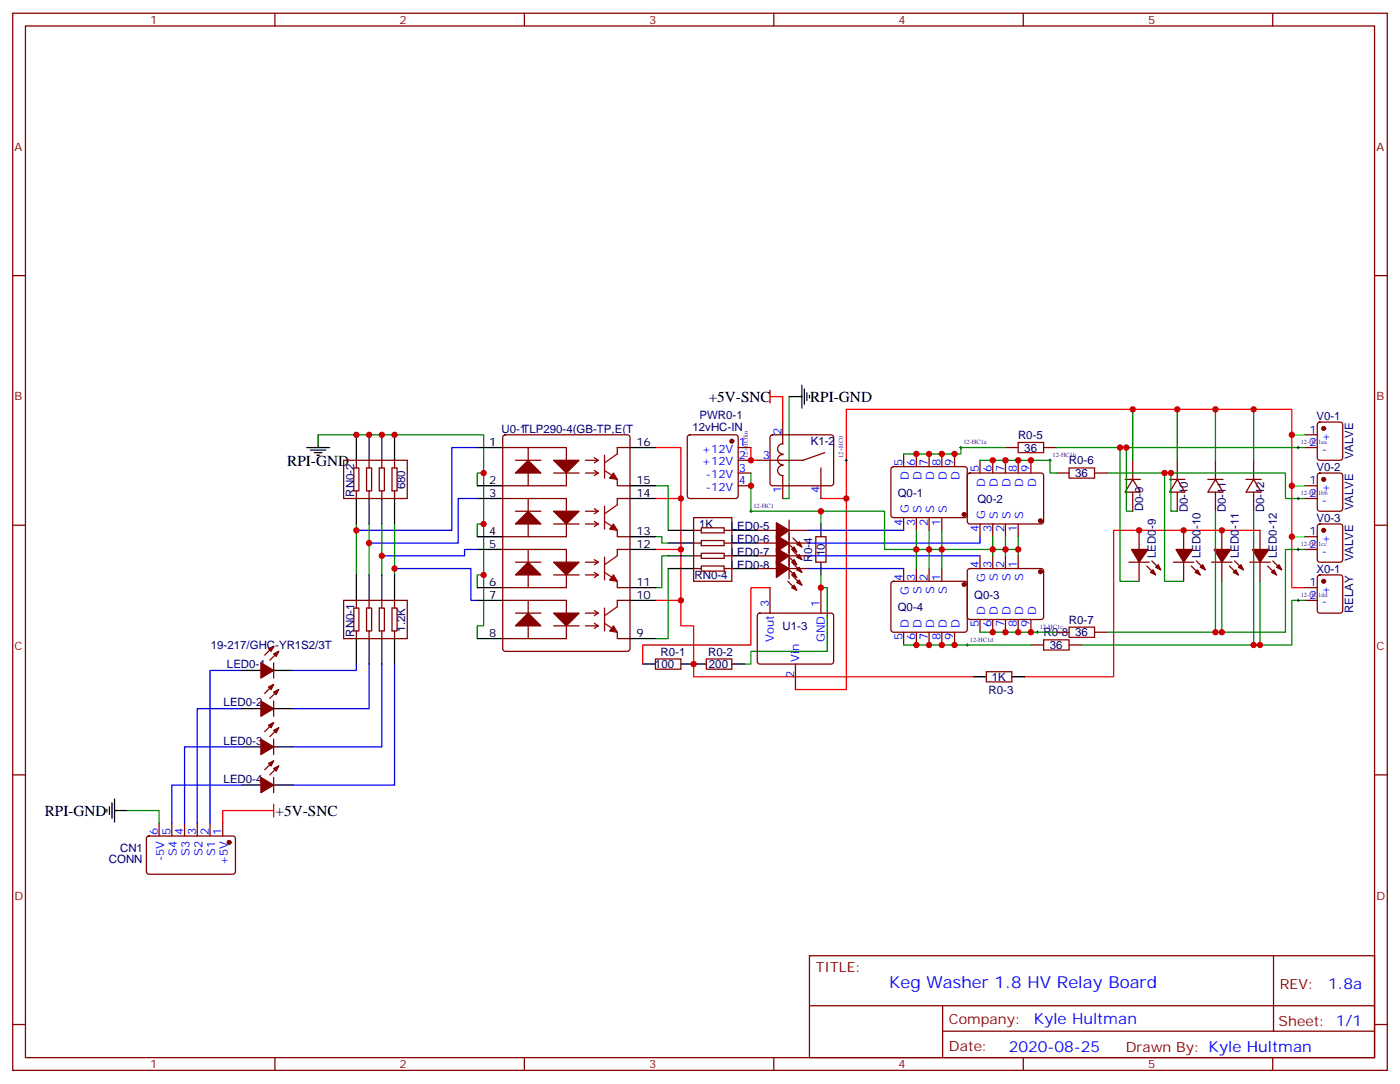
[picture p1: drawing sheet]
<svg xmlns="http://www.w3.org/2000/svg" width="388mm" height="300mm" viewBox="0 0 388 300" stroke-linecap="round" stroke-linejoin="round" font-family="sans-serif">
<g fill="none" stroke="#870000" stroke-width=".35">
<path d="M3.5 3.7h381v292.8h-381zM7.1 7.2h373.9v285.7h-373.9zM76.2 3.7v3.5M145.3 3.7v3.5M214.5 3.7v3.5M283.6 3.7v3.5M352.8 3.7v3.5M3.5 76.3h3.6M381 76.3h3.5M365.4 117.1l.4-.2h5.7l.6 .4 .1 9.5-.5 .6-5.9 .1-.6-.5-.1-9.4zM247.2 129.5l.4-.2h20.1l.4 .7-.1 12.9-.6 .5-20-.1-.5-.6v-12.7zM250.5 125.7v3.6"/>
<path d="M254 125.7v3.6M257.5 125.7v3.6M261.1 125.7v3.6M264.6 125.7v3.6M268.3 131.2l.5-.2 20 .1 .5 .6-.1 13-.6 .4h-20.1l-.4-.7v-12.7zM271.6 127.5v3.5M275.2 127.5v3.5M278.7 127.5v3.5M278.7 124h3.5M282.2 127.5v3.5M285.8 127.5v3.5M289.3 124h3.5"/>
<path d="M292.8 131h3.5M303.4 131h3.5M311.9 132.8h4.2M314 132.8l2.1 3.5h-4.2zM314 127.5v5.3M314 136.3v5.3M324.2 132.8h4.2M326.3 132.8l2.1 3.5h-4.2zM326.3 127.5v5.3M326.3 136.3v5.3M334.8 132.8h4.2M336.9 132.8l2.1 3.5h-4.2z"/>
<path d="M336.9 127.5v5.3M336.9 136.3v5.3M345.4 132.8h4.2M347.5 132.8l2.1 3.5h-4.2zM347.5 127.5v5.3M347.5 136.3v5.3M361.6 124h3.5M361.6 134.5h3.5M361.6 138.1h3.5M361.6 120.4h3.5M365.4 131.2l.4-.2h5.7l.6 .5 .1 9.4-.5 .6-5.9 .1-.6-.5-.1-9.4zM3.5 145.5h3.6"/>
<path d="M192.3 157.5h2.1M192.3 154h2.1M192.3 146.9h2.1M192.3 143.4h10.5v17.6h-10.5zM192.3 150.4h2.1M194.4 156.8h6.3v1.4h-6.3zM194.4 153.2h6.3v1.5h-6.3zM194.4 149.7h6.3v1.4h-6.3zM194.4 146.2h6.3v1.4h-6.3zM200.7 157.5h2.1M200.7 154h2.1M200.7 146.9h2.1"/>
<path d="M200.7 150.4h2.1M209.9 157.5h5.3M209.9 154h5.3M209.9 146.9h5.3M209.9 150.4h5.3M218.4 157.5l2.4 2.4M218.4 154l2.4 2.4M218.4 150.4l2.4 2.5M218.7 157.5h5.3M218.7 144.1v16.2M218.7 154h5.3M218.7 146.9h5.3"/>
<path d="M218.7 150.4h5.3M219.8 159.6l2.4 2.5M219.8 156.1l2.4 2.4M219.8 152.5l2.4 2.5M219.8 149l2.4 2.5M226.1 148.7h2.9v7h-2.9zM250.5 143.4v3.5M250.5 157.5v3.5M254 143.4v3.5M254 157.5v3.5M257.5 143.4v3.5M257.5 157.5v3.5"/>
<path d="M261.1 143.4v3.5M261.1 157.5v3.5M268.3 157.7l.5-.2h20l.5 .7-.1 13-.6 .4-20.1-.1-.4-.6v-12.7zM271.6 145.1v3.6M271.6 154v3.5M275.2 145.1v3.6M275.2 154v3.5M278.7 145.1v3.6M278.7 154v3.5M282.2 145.1v3.6M282.2 154v3.5M312.9 155.7h5.7"/>
<path d="M315.7 146.9v5.3M315.7 155.7v5.3M317.9 156.8l2.4 2.4M319.3 155.4l2.4 2.4M325.3 155.7h5.6M328.1 146.9v5.3M328.1 155.7v5.3M330.2 156.8l2.5 2.4M331.6 155.4l2.5 2.4M335.8 155.7h5.7M338.7 146.9v5.3M338.7 155.7v5.3"/>
<path d="M340.8 156.8l2.5 2.4M342.2 155.4l2.5 2.4M346.4 155.7h5.7M349.2 146.9v5.3M349.2 155.7v5.3M351.4 156.8l2.4 2.4M352.8 155.4l2.4 2.4M361.6 148.7h3.5M361.6 152.2h3.5M365.4 159.5l.4-.3h5.7l.6 .5 .1 9.4-.5 .7h-5.9l-.6-.4-.1-9.5zM365.4 145.3l.4-.2h5.7l.6 .5 .1 9.4-.5 .7h-5.9l-.6-.4-.1-9.5zM381 145.5h3.5"/>
<path d="M75.8 179l-2.4 2.5M210.1 170l.5-.2 20 .1 .5 .6-.1 13-.6 .4h-20.1l-.4-.7v-12.7zM213.4 162.8v7M218.4 161l2.4 2.5M227.5 162.8v7M247.2 161.2l.4-.2 20.1 .1 .4 .6-.1 13-.6 .4h-20l-.5-.7v-12.7zM250.5 175.1v3.5M254 175.1v3.5M257.5 175.1v3.5M261.1 175.1v3.5M264.6 175.1v3.5M271.6 171.6v3.5"/>
<path d="M275.2 171.6v3.5M278.7 171.6v3.5M282.2 171.6v3.5M285.8 171.6v3.5M285.8 178.6h3.5M292.8 175.1h3.5M296.3 178.6h3.6M303.4 175.1h3.5M361.6 162.8h3.5M361.6 166.3h3.5M75.8 183.6v4.2M75.8 194.2v4.2"/>
<path d="M75.8 189.6l-2.4 2.5M77.3 191l-2.5 2.5M77.3 180.4l-2.5 2.5M181.7 182.5h7v2.8h-7zM195.8 182.5h7v2.8h-7zM220.5 183.9v7.1M273.4 186.1h7.1v2.8h-7.1zM3.5 214.6h3.6M75.8 210.7l-2.4 2.5M75.8 204.8v4.2M75.8 215.3v4.3M75.8 200.2l-2.4 2.4"/>
<path d="M77.3 212.2l-2.5 2.4M77.3 201.6l-2.5 2.4M381 214.6h3.5M224.4 264.7h156.6v28.2h-156.6zM224.4 278.6h156.5M261.3 278.6v14.1M353 264.7v20.9M3.5 283.8h3.6M76.2 292.9v3.6M145.3 292.9v3.6M214.5 292.9v3.6M261.3 285.6h119.6"/>
<path d="M283.6 292.9v3.6M352.8 292.9v3.6M381 283.8h3.5"/>
</g>
<g fill="none" stroke="#000" stroke-width=".28">
<path d="M207.8 127.5h.7M208.1 127.1v.7M234.2 127.5h.7M234.6 127.1v.7M266 124h.7M266.3 123.6v.7M290.7 127.5h.7M291 127.1v.7M207.8 141.6h.7M208.1 141.3v.7M267.8 178.6h.7M268.1 178.3v.7"/>
<path d="M287.2 175.1h.7M287.5 174.8v.7"/>
</g>
<path d="M218.7 109.9v28.2h-1.7M88.2 120.4h45.9v53h-1.8v3.5M134.1 131h-1.8v3.5M181.7 134.5h3.5v12.4M134.1 159.2h-1.8v3.6M134.1 145.1h-1.8v3.6M181.7 148.7h1.7v1.7h1.8M185.2 157.5v19.4h-3.5M185.2 154h-1.8v8.8h-1.7M227.5 159.2v3.6h1.8v17.6h-21.2v3.5h-1.7M227.5 141.6v3.5" fill="none" stroke="#008700" stroke-width=".35"/>
<g fill="none" stroke="#000" stroke-width=".35">
<path d="M218.7 109.9h3.5M222.2 106.7v6.3M223 107.7v4.3M223.7 108.8v2.1M224.4 109.5v.7M85 124h6.4M86.1 124.7h4.2M87.1 125.4h2.2M87.8 126.1h.7M88.2 120.4v3.6M185.2 157.5h7.1M185.2 154h7.1"/>
<path d="M185.2 150.4h7.1M185.2 146.9h7.1M202.8 157.5h7.1M202.8 154h7.1M202.8 150.4h7.1M202.8 146.9h7.1M227.5 145.1v3.6M227.5 155.7v3.5M67 196.3h5.3M67 185.7h5.3M75.8 196.3h5.3M75.8 185.7h5.3"/>
<path d="M178.2 183.9h3.5M188.7 183.9h7.1M202.8 183.9h3.6M269.9 187.5h3.5M280.5 187.5h3.5M67 217.5h5.3M67 206.9h5.3M75.8 217.5h5.3M75.8 206.9h5.3"/>
</g>
<path d="M213.4 109.9h3.6M213.4 108.1v3.5M181.7 124h7v49.4h3.6v14.1h77.6M181.7 138.1h7M208.1 124v3.5h1.8M227.5 138.1h7.1v-24.7h123.5v49.4h3.5M234.6 138.1v52.9h-14.1M181.7 152.2h7M349.2 146.9h-40.5v40.6h-24.7M181.7 166.3h7M213.4 162.8h-5.3v15.8h-29.9v5.3" fill="none" stroke="#f00" stroke-width=".35"/>
<path d="M132.3 138.1h-5.3v12.3h-24.7M132.3 124h-7.1v22.9h-26.4M109.4 157.5h21.1v8.8h1.8M132.3 152.2h-3.5v1.8h-23M224 146.9h26.5M224 154h47.6M224 157.5h26.5M271.6 148.7v1.7h-47.6" fill="none" stroke="#00f" stroke-width=".35"/>
<g fill="#870000" stroke="#870000" stroke-width=".35">
<path d="M72.3 215.3l3.5 2.2-3.5 2.1z"/>
<path d="M75.8 212.9l1.5-.7-.7 1.4z"/>
<path d="M74.4 211.5l1.4-.8-.7 1.5z"/>
<path d="M72.3 204.8l3.5 2.1-3.5 2.1z"/>
<path d="M75.8 202.3l1.5-.7-.7 1.4z"/>
<path d="M74.4 200.9l1.4-.7-.7 1.4z"/>
<path d="M72.3 194.2l3.5 2.1-3.5 2.1z"/>
<path d="M75.8 191.7l1.5-.7-.7 1.4z"/>
<path d="M74.4 190.3l1.4-.7-.7 1.4z"/>
<path d="M72.3 183.6l3.5 2.1-3.5 2.1z"/>
<path d="M75.8 181.1l1.5-.7-.7 1.4z"/>
<path d="M74.4 179.7l1.4-.7-.7 1.4z"/>
<path d="M220.8 161.4l.7-.7 .7 1.4z"/>
<path d="M219.4 162.8l.7-.7 .7 1.4z"/>
<path d="M215.2 155.4l3.5 2.1-3.5 2.4z"/>
<path d="M220.8 157.8l.7-.7 .7 1.4z"/>
<path d="M219.4 159.2l.7-.7 .7 1.4z"/>
<path d="M215.2 151.8l3.5 2.2-3.5 2.4z"/>
<path d="M220.8 154.3l.7-.7 .7 1.4z"/>
<path d="M219.4 155.7l.7-.7 .7 1.4z"/>
<path d="M215.2 148.3l3.5 2.1-3.5 2.5z"/>
<path d="M220.8 150.8l.7-.7 .7 1.4z"/>
<path d="M219.4 152.2l.7-.7 .7 1.4z"/>
<path d="M215.2 144.8l3.5 2.1-3.5 2.5z"/>
<path d="M352.4 158.5l.7-.7 .7 1.4z"/>
<path d="M353.8 157.1l.7-.7 .7 1.4z"/>
<path d="M347.1 152.2h4.6l-2.5 3.5z"/>
<path d="M341.8 158.5l.7-.7 .8 1.4z"/>
<path d="M343.3 157.1l.7-.7 .7 1.4z"/>
<path d="M336.5 152.2h4.6l-2.4 3.5z"/>
<path d="M331.3 158.5l.7-.7 .7 1.4z"/>
<path d="M333.4 156.4l.7 1.4-1.4-.7z"/>
<path d="M326 152.2h4.6l-2.5 3.5z"/>
<path d="M319.6 157.8l.7 1.4-1.4-.7z"/>
<path d="M320.3 157.1l.7-.7 .7 1.4z"/>
<path d="M313.6 152.2h4.6l-2.5 3.5z"/>
<circle cx="288.4" cy="144.3" r=".53"/>
<circle cx="288.4" cy="158.4" r=".53"/>
<circle cx="267.2" cy="161.9" r=".53"/>
<circle cx="267.2" cy="142.5" r=".53"/>
<circle cx="366.9" cy="161" r=".53"/>
<circle cx="366.9" cy="146.9" r=".53"/>
<circle cx="366.9" cy="132.8" r=".53"/>
<circle cx="366.9" cy="118.7" r=".53"/>
</g>
<path d="M282.2 122.6h7.1v2.8h-7.1zM296.3 129.6h7.1v2.8h-7.1zM289.3 177.2h7v2.9h-7zM296.3 173.7h7.1v2.8h-7.1z" fill="none" stroke="#a10000" stroke-width=".35"/>
<path d="M139.6 120.6l.5-.2h33.8l.7 .5v58.8l-.4 .7h-34.1l-.7-.5-.1-58.8z" fill="#fff" stroke="#870000" stroke-width=".35"/>
<g fill="none" stroke="#870000" stroke-width=".35">
<path d="M217 116.9v6M95.2 127.5h17.7v10.6h-17.7zM98.1 129.6h1.4v6.4h-1.4zM98.8 127.5v2.1M98.8 136v2.1M101.6 129.6h1.4v6.4h-1.4zM102.3 127.5v2.1M102.3 136v2.1M105.1 129.6h1.4v6.4h-1.4zM105.8 127.5v2.1M105.8 136v2.1M108.7 129.6h1.4v6.4h-1.4z"/>
<path d="M109.4 127.5v2.1M109.4 136v2.1M139.3 124h17.7v10.5h-17.7M139.3 138.1h17.7v10.6h-17.7M142.9 127.5h7M146.4 124v10.5M146.4 138.1v10.6M153.5 131h7M162.3 127.5h3.5M162.3 131h3.5M164.7 126.8l1.1 .7M164.7 130.3l1.1 .7"/>
<path d="M165.8 127.5l-1.1 .7M165.8 131l-1.1 .7M171.1 132.8v1.7h3.5M174.6 124h-3.5v1.7M174.6 138.1h-3.5v1.7M190.7 120.6l.5-.2h12.7l.5 .2 .2 .5v16.3l-.2 .5-.5 .2h-12.7l-.5-.3-.2-.4v-16.3zM204.6 124h3.5M204.6 134.5h3.5M204.6 127.5h3.5M204.6 131h3.5M213.7 120.6l.4-.2h16.3l.5 .2 .2 .5v12.7l-.3 .5-.4 .2h-16.3l-.5-.2-.2-.5v-12.7zM217 131.7v6.4"/>
<path d="M217.1 125.9a1.41 1.41 0 0 0-1.6 1.4 1.41 1.41 0 0 0 1.5 1.4M217.1 122.9a1.41 1.41 0 0 0-1.6 1.4 1.41 1.41 0 0 0 1.5 1.4M217.1 128.9a1.41 1.41 0 0 0-1.6 1.4 1.41 1.41 0 0 0 1.6 1.4M227.5 129.6v8.5M228.6 125.4l-6 2.1h-12.7M139.3 152.2h17.7v10.6h-17.7M142.9 141.6h7M142.9 155.7h7M146.4 152.2v10.6M153.5 145.1h7M153.5 159.2h7M162.3 141.6h3.5"/>
<path d="M162.3 145.1h3.5M162.3 155.7h3.5M162.3 159.2h3.5M164.7 140.9l1.1 .7M164.7 144.4l1.1 .7M164.7 155l1.1 .7M164.7 158.5l1.1 .7M165.8 141.6l-1.1 .7M165.8 145.1l-1.1 .7M165.8 155.7l-1.1 .7M165.8 159.2l-1.1 .7M171.1 146.9v1.8h3.5"/>
<path d="M174.6 152.2h-3.5v1.8M95.2 166.3h17.7v10.6h-17.7zM98.1 168.4h1.4v6.4h-1.4zM98.8 166.3v2.1M98.8 174.8v2.1M101.6 168.4h1.4v6.4h-1.4zM102.3 166.3v2.1M102.3 174.8v2.1M105.1 168.4h1.4v6.4h-1.4zM105.8 166.3v2.1M105.8 174.8v2.1M108.7 168.4h1.4v6.4h-1.4z"/>
<path d="M109.4 166.3v2.1M109.4 174.8v2.1M139.3 166.3h17.7v10.6h-17.7M142.9 169.8h7M146.4 166.3v10.6M153.5 173.4h7M162.3 169.8h3.5M162.3 173.4h3.5M164.7 169.1l1.1 .7M164.7 172.6l1.1 .8M165.8 169.8l-1.1 .7M165.8 173.4l-1.1 .7"/>
<path d="M171.1 161v1.8h3.5M171.1 175.1v1.8h3.5M174.6 166.3h-3.5v1.8M40.8 231.8l.5-.2h23.5l.5 .7-.1 9.4-.6 .4h-23.6l-.4-.7v-9.1zM44.1 228v3.6M47.6 228v3.6M51.2 228v3.6M54.7 228v3.6M58.2 228v3.6M61.7 228v3.6"/>
</g>
<g fill="#870000" stroke="#870000" stroke-width=".35">
<path d="M142.9 131l3.5-3.5 3.5 3.5z"/>
<path d="M142.9 145.1l3.5-3.5 3.5 3.5z"/>
<path d="M142.9 159.2l3.5-3.5 3.5 3.5z"/>
<path d="M142.9 173.4l3.5-3.6 3.5 3.6z"/>
<path d="M153.5 127.5h7l-3.5 3.5z"/>
<path d="M153.5 141.6h7l-3.5 3.5z"/>
<path d="M153.5 155.7h7l-3.5 3.5z"/>
<path d="M153.5 169.8h7l-3.5 3.6z"/>
<circle cx="63.5" cy="233.3" r=".53"/>
<circle cx="202.8" cy="122.2" r=".53"/>
</g>
<g fill="none" stroke="#000" stroke-width=".35">
<path d="M98.8 120.4v7.1M98.8 138.1v7M102.3 120.4v7.1M102.3 138.1v7M105.8 120.4v7.1M105.8 138.1v7M109.4 120.4v7.1M109.4 138.1v7M132.3 124h7M132.3 134.5h7M132.3 138.1h7M174.6 124h7.1"/>
<path d="M174.6 134.5h7.1M174.6 138.1h7.1M98.8 159.2v7.1M102.3 159.2v7.1M105.8 159.2v7.1M109.4 159.2v7.1M132.3 148.7h7M132.3 152.2h7M174.6 148.7h7.1M174.6 152.2h7.1M98.8 176.9v7M102.3 176.9v7"/>
<path d="M105.8 176.9v7M109.4 176.9v7M132.3 162.8h7M132.3 166.3h7M132.3 176.9h7M174.6 162.8h7.1M174.6 166.3h7.1M174.6 176.9h7.1M29.6 224.2v.7M30.3 223.4v2.2M31 222.4v4.2M31.7 224.5h3.6"/>
<path d="M31.7 221.3v6.4"/>
</g>
<g fill="#a10000" stroke="#a10000" stroke-width=".35">
<path d="M170 131l1.1 1.8-2.1-.4z"/>
<path d="M170 145.1l1.1 1.8-2.1-.4z"/>
<path d="M170 159.2l1.1 1.8-2.1-.3z"/>
<path d="M170 173.4l1.1 1.7-2.1-.3z"/>
</g>
<path d="M167.6 126.1v6.3M167.6 130.3l2.1 1.4M171.1 125.7l-3.5 2.5M171.1 139.8l-3.5 2.5M167.6 140.2v6.3M167.6 154.3v6.4M167.6 144.4l2.1 1.4M167.6 158.5l2.1 1.4M171.1 154l-3.5 2.4M167.6 168.4v6.4M167.6 172.6l2.1 1.5M171.1 168.1l-3.5 2.4" fill="none" stroke="#a10000" stroke-width=".35"/>
<path d="M217 109.9v7M75.8 224.5h-14.1v3.5M75.8 222.7v3.6" fill="none" stroke="#f00" stroke-width=".35"/>
<path d="M67 185.7h-8.8v42.3M67 196.3h-12.3v31.7M98.8 183.9v1.8h-17.7M102.3 183.9v12.4h-21.2M105.8 183.9v23h-24.7M109.4 183.9v33.6h-28.3M67 206.9h-15.8v21.1M67 217.5h-19.4v10.5" fill="none" stroke="#00f" stroke-width=".35"/>
<g fill="none" stroke="#008700" stroke-width=".35">
<path d="M314 113.4v14.1M326.3 113.4v14.1M336.9 113.4v14.1M347.5 113.4v14.1M208.1 131v10.6h37.1v10.6h37v-3.5M271.6 127.5h19.4v3.5h1.8M278.7 124h-12.4v1.7h-15.8M292.8 124h68.8M306.9 131h49.4v7.1h5.3M310.4 124v37h5.3M312.2 124v17.6h1.8M322.8 131v30h5.3"/>
<path d="M324.6 131v10.6h1.7M98.8 145.1v14.1M102.3 145.1v14.1M105.8 145.1v14.1M109.4 145.1v14.1M254 146.9v10.6M257.5 146.9v10.6M261.1 146.9v10.6M275.2 148.7v5.3M278.7 148.7v5.3M282.2 152.2v1.8M336.9 141.6v33.5"/>
<path d="M347.5 141.6v37M361.6 152.2h-5.3v22.9h-49.4M250.5 178.6h35.3M271.6 175.1h21.2M338.7 161v14.1M349.2 161v17.6M361.6 166.3h-3.5v12.3h-58.2M35.3 224.5h8.8v3.5"/>
</g>
<path d="M359.5 138.1h.7M359.5 124h.7M359.8 123.6v.7M359.8 137.7v.7M359.5 152.2h.7M359.8 151.8v.7M359.5 166.3h.7M359.8 165.9v.8" fill="none" stroke="#000" stroke-width=".28"/>
<path d="M358.1 134.5h3.5M358.1 120.4h3.5M358.1 148.7h3.5" fill="none" stroke="#0f0" stroke-width=".35"/>
<g fill="#c00">
<circle cx="227.5" cy="162.8" r=".88"/>
<circle cx="188.7" cy="138.1" r=".88"/>
<circle cx="234.6" cy="138.1" r=".88"/>
<circle cx="188.7" cy="152.2" r=".88"/>
<circle cx="188.7" cy="166.3" r=".88"/>
<circle cx="192.3" cy="183.9" r=".88"/>
<circle cx="134.1" cy="131" r=".88"/>
<circle cx="134.1" cy="145.1" r=".88"/>
<circle cx="134.1" cy="159.2" r=".88"/>
<circle cx="208.1" cy="127.5" r=".88"/>
<circle cx="285.8" cy="127.5" r=".88"/>
<circle cx="282.2" cy="127.5" r=".88"/>
<circle cx="278.7" cy="127.5" r=".88"/>
<circle cx="275.2" cy="127.5" r=".88"/>
<circle cx="285.8" cy="175.1" r=".88"/>
<circle cx="282.2" cy="175.1" r=".88"/>
<circle cx="278.7" cy="175.1" r=".88"/>
<circle cx="275.2" cy="175.1" r=".88"/>
<circle cx="264.6" cy="178.6" r=".88"/>
<circle cx="261.1" cy="178.6" r=".88"/>
<circle cx="257.5" cy="178.6" r=".88"/>
<circle cx="254" cy="178.6" r=".88"/>
<circle cx="208.1" cy="134.5" r=".88"/>
<circle cx="227.5" cy="141.6" r=".88"/>
<circle cx="282.2" cy="152.2" r=".88"/>
<circle cx="278.7" cy="152.2" r=".88"/>
<circle cx="275.2" cy="152.2" r=".88"/>
<circle cx="261.1" cy="152.2" r=".88"/>
<circle cx="257.5" cy="152.2" r=".88"/>
<circle cx="254" cy="152.2" r=".88"/>
<circle cx="358.1" cy="148.7" r=".88"/>
<circle cx="358.1" cy="134.5" r=".88"/>
<circle cx="358.1" cy="120.4" r=".88"/>
<circle cx="264.6" cy="125.7" r=".88"/>
<circle cx="261.1" cy="125.7" r=".88"/>
<circle cx="257.5" cy="125.7" r=".88"/>
<circle cx="254" cy="125.7" r=".88"/>
<circle cx="338.7" cy="146.9" r=".88"/>
<circle cx="328.1" cy="146.9" r=".88"/>
<circle cx="315.7" cy="146.9" r=".88"/>
<circle cx="349.3" cy="178.6" r=".88"/>
<circle cx="347.5" cy="178.6" r=".88"/>
<circle cx="347.5" cy="113.4" r=".88"/>
<circle cx="336.9" cy="175.1" r=".88"/>
<circle cx="338.7" cy="175.1" r=".88"/>
<circle cx="336.9" cy="113.4" r=".88"/>
<circle cx="324.6" cy="131" r=".88"/>
<circle cx="322.8" cy="131" r=".88"/>
<circle cx="326.3" cy="113.4" r=".88"/>
<circle cx="312.2" cy="124" r=".88"/>
<circle cx="314" cy="113.4" r=".88"/>
<circle cx="310.4" cy="124" r=".88"/>
<circle cx="98.8" cy="146.9" r=".88"/>
<circle cx="102.3" cy="150.4" r=".88"/>
<circle cx="105.8" cy="154" r=".88"/>
<circle cx="109.4" cy="157.5" r=".88"/>
<circle cx="109.4" cy="120.4" r=".88"/>
<circle cx="105.8" cy="120.4" r=".88"/>
<circle cx="102.3" cy="120.4" r=".88"/>
<circle cx="98.8" cy="120.4" r=".88"/>
</g>
<text font-size="4.6" fill="#00f" x="246.5" y="273.8">Keg Washer 1.8 HV Relay Board</text>
<g font-size="4.2">
<text x="196.4" y="111.3">+5V-SNC</text>
<text x="224.5" y="111.3">RPI-GND</text>
<text x="79.6" y="129">RPI-GND</text>
<text x="12.4" y="225.9">RPI-GND</text>
<text x="76.4" y="226">+5V-SNC</text>
</g>
<g font-size="4.2" fill="#00f">
<text x="368.2" y="274">1.8a</text>
<text x="286.5" y="283.5">Kyle Hultman</text>
<text x="279.6" y="291.4">2020-08-25</text>
</g>
<g font-size="3.9" fill="#800">
<text x="226.1" y="269.3">TITLE:</text>
<text x="354.8" y="274">REV:</text>
<text x="263" y="283.5">Company:</text>
<text x="354.4" y="284.1">Sheet: 1/1</text>
<text x="263" y="291.2">Date:</text>
<text x="312.1" y="291.3">Drawn By: Kyle Hultman</text>
</g>
<g font-size="3.2" fill="#800">
<text x="41.6" y="6.7">1</text>
<text x="110.8" y="6.7">2</text>
<text x="179.9" y="6.7">3</text>
<text x="249.1" y="6.7">4</text>
<text x="318.2" y="6.7">5</text>
<text x="4.1" y="41.8">A</text>
<text x="381.5" y="41.8">A</text>
<text x="4.1" y="110.9">B</text>
<text x="381.5" y="110.9">B</text>
<text x="4.1" y="180.1">C</text>
<text x="381.5" y="180.1">C</text>
<text x="4.1" y="249.2">D</text>
<text x="381.5" y="249.2">D</text>
<text x="41.6" y="295.9">1</text>
<text x="110.8" y="295.9">2</text>
<text x="179.9" y="295.9">3</text>
<text x="249.1" y="295.9">4</text>
<text x="318.2" y="295.9">5</text>
</g>
<g font-size="3.2" fill="#000080">
<text x="139" y="119.8">U0-1TLP290-4(GB-TP,E(T</text>
<text x="192" y="119.3">12vHC-IN</text>
<text x="193.9" y="116.1">PWR0-1</text>
<text x="364.9" y="116.3">V0-1</text>
<text x="224.7" y="123.4">K1-2</text>
<text x="282.2" y="121.6">R0-5</text>
<text x="283.9" y="125.1">36</text>
<text x="296.3" y="128.7">R0-6</text>
<text x="364.9" y="130.4">V0-2</text>
<text x="375.1" y="127.3" transform="rotate(-90 375.1 127.3)">VALVE</text>
<text x="98.2" y="137.5" transform="rotate(-90 98.2 137.5)">RN0-2</text>
<text x="112.3" y="135.5" transform="rotate(-90 112.3 135.5)">680</text>
<text x="248.8" y="137.6">Q0-1</text>
<text x="298" y="132.2">36</text>
<text x="270.9" y="139.4">Q0-2</text>
<text x="316.9" y="141.6" transform="rotate(-90 316.9 141.6)">D0-9</text>
<text x="329.2" y="141.9" transform="rotate(-90 329.2 141.9)">D0-10</text>
<text x="339.8" y="141.9" transform="rotate(-90 339.8 141.9)">D0-11</text>
<text x="350.4" y="141.9" transform="rotate(-90 350.4 141.9)">D0-12</text>
<text x="375.1" y="141.4" transform="rotate(-90 375.1 141.4)">VALVE</text>
<text x="193.8" y="146.3">1K</text>
<text x="202.6" y="146.9">LED0-5</text>
<text x="364.9" y="144.5">V0-3</text>
<text x="202.6" y="150.4">LED0-6</text>
<text x="202.6" y="153.9">LED0-7</text>
<text x="225.1" y="155.8" transform="rotate(-90 225.1 155.8)">R0-4</text>
<text x="228.7" y="154" transform="rotate(-90 228.7 154)">10</text>
<text x="320.4" y="154.5" transform="rotate(-90 320.4 154.5)">LED0-9</text>
<text x="332.8" y="154.5" transform="rotate(-90 332.8 154.5)">LED0-10</text>
<text x="343.3" y="154.5" transform="rotate(-90 343.3 154.5)">LED0-11</text>
<text x="353.9" y="154.5" transform="rotate(-90 353.9 154.5)">LED0-12</text>
<text x="375.1" y="155.5" transform="rotate(-90 375.1 155.5)">VALVE</text>
<text x="192.5" y="160.4">RN0-4</text>
<text x="202.6" y="157.5">LED0-8</text>
<text x="364.9" y="158.6">X0-1</text>
<text x="270" y="165.8">Q0-3</text>
<text x="248.8" y="169.4">Q0-4</text>
<text x="296.3" y="172.8">R0-7</text>
<text x="375.1" y="169.8" transform="rotate(-90 375.1 169.8)">RELAY</text>
<text x="58.5" y="179.8">19-217/GHC-YR1S2/3T</text>
<text x="98.2" y="176.3" transform="rotate(-90 98.2 176.3)">RN0-1</text>
<text x="112.3" y="175" transform="rotate(-90 112.3 175)">1.2K</text>
<text x="216.9" y="174.5">U1-3</text>
<text x="289.2" y="176.3">R0-8</text>
<text x="291" y="179.8">36</text>
<text x="298" y="176.3">36</text>
<text x="62.9" y="185.1">LED0-1</text>
<text x="181.5" y="185">100</text>
<text x="183.1" y="181.8">R0-1</text>
<text x="196.3" y="181.8">R0-2</text>
<text x="196.5" y="185">200</text>
<text x="274.9" y="188.6">1K</text>
<text x="62" y="195.7">LED0-2</text>
<text x="274" y="192.1">R0-3</text>
<text x="62" y="206.3">LED0-3</text>
<text x="62" y="216.8">LED0-4</text>
<text x="30.2" y="239">CONN</text>
<text x="33.3" y="235.9">CN1</text>
</g>
<g font-size="3.2">
<text x="135.6" y="123.6">1</text>
<text x="176.4" y="123.6">16</text>
<text x="135.6" y="134.2">2</text>
<text x="135.6" y="137.7">3</text>
<text x="176.4" y="137.7">14</text>
<text x="176.4" y="134.2">15</text>
<text x="135.6" y="148.3">4</text>
<text x="176.4" y="148.3">13</text>
<text x="135.6" y="151.8">5</text>
<text x="176.4" y="151.8">12</text>
<text x="135.6" y="162.4">6</text>
<text x="135.6" y="165.9">7</text>
<text x="176.4" y="165.9">10</text>
<text x="176.4" y="162.4">11</text>
<text x="135.6" y="176.5">8</text>
<text x="176.4" y="176.5">9</text>
</g>
<g font-size="3.2" fill="#00f">
<text x="194.5" y="125.4">+12V</text>
<text x="204.8" y="123.6">1</text>
<text x="216.6" y="120.4" transform="rotate(-90 216.6 120.4)">2</text>
<text x="362.9" y="120.1">1</text>
<text x="362.9" y="123.6">2</text>
<text x="366.4" y="121.8">+</text>
<text x="366.4" y="125.4">-</text>
<text x="194.5" y="128.9">+12V</text>
<text x="204.8" y="127.1">2</text>
<text x="204.8" y="130.7">3</text>
<text x="211.4" y="127.1">3</text>
<text x="250.1" y="129.1" transform="rotate(-90 250.1 129.1)">5</text>
<text x="253.6" y="129.1" transform="rotate(-90 253.6 129.1)">6</text>
<text x="257.2" y="129.1" transform="rotate(-90 257.2 129.1)">7</text>
<text x="260.7" y="129.1" transform="rotate(-90 260.7 129.1)">8</text>
<text x="264.2" y="129.1" transform="rotate(-90 264.2 129.1)">9</text>
<text x="271.3" y="130.8" transform="rotate(-90 271.3 130.8)">5</text>
<text x="274.8" y="130.8" transform="rotate(-90 274.8 130.8)">6</text>
<text x="278.3" y="130.8" transform="rotate(-90 278.3 130.8)">7</text>
<text x="281.9" y="130.8" transform="rotate(-90 281.9 130.8)">8</text>
<text x="285.4" y="130.8" transform="rotate(-90 285.4 130.8)">9</text>
<text x="195.7" y="132.4">-12V</text>
<text x="195.7" y="136">-12V</text>
<text x="204.8" y="134.2">4</text>
<text x="216.6" y="136.6" transform="rotate(-90 216.6 136.6)">1</text>
<text x="227.2" y="136.6" transform="rotate(-90 227.2 136.6)">4</text>
<text x="251.9" y="133" transform="rotate(-90 251.9 133)">D</text>
<text x="255.4" y="133" transform="rotate(-90 255.4 133)">D</text>
<text x="258.9" y="133" transform="rotate(-90 258.9 133)">D</text>
<text x="262.5" y="133" transform="rotate(-90 262.5 133)">D</text>
<text x="266" y="133" transform="rotate(-90 266 133)">D</text>
<text x="273" y="134.8" transform="rotate(-90 273 134.8)">D</text>
<text x="276.6" y="134.8" transform="rotate(-90 276.6 134.8)">D</text>
<text x="280.1" y="134.8" transform="rotate(-90 280.1 134.8)">D</text>
<text x="283.6" y="134.8" transform="rotate(-90 283.6 134.8)">D</text>
<text x="287.2" y="134.8" transform="rotate(-90 287.2 134.8)">D</text>
<text x="362.9" y="134.2">1</text>
<text x="362.9" y="137.7">2</text>
<text x="366.4" y="136">+</text>
<text x="251.9" y="142.1" transform="rotate(-90 251.9 142.1)">G</text>
<text x="255.4" y="142.1" transform="rotate(-90 255.4 142.1)">S</text>
<text x="258.9" y="142.1" transform="rotate(-90 258.9 142.1)">S</text>
<text x="262.5" y="142.1" transform="rotate(-90 262.5 142.1)">S</text>
<text x="273" y="143.8" transform="rotate(-90 273 143.8)">G</text>
<text x="276.6" y="143.8" transform="rotate(-90 276.6 143.8)">S</text>
<text x="280.1" y="143.8" transform="rotate(-90 280.1 143.8)">S</text>
<text x="283.6" y="143.8" transform="rotate(-90 283.6 143.8)">S</text>
<text x="366.4" y="139.5">-</text>
<text x="250.1" y="145.6" transform="rotate(-90 250.1 145.6)">4</text>
<text x="253.6" y="145.6" transform="rotate(-90 253.6 145.6)">3</text>
<text x="257.2" y="145.6" transform="rotate(-90 257.2 145.6)">2</text>
<text x="260.7" y="145.6" transform="rotate(-90 260.7 145.6)">1</text>
<text x="271.3" y="147.3" transform="rotate(-90 271.3 147.3)">4</text>
<text x="274.8" y="147.3" transform="rotate(-90 274.8 147.3)">3</text>
<text x="278.3" y="147.3" transform="rotate(-90 278.3 147.3)">2</text>
<text x="281.9" y="147.3" transform="rotate(-90 281.9 147.3)">1</text>
<text x="362.9" y="148.3">1</text>
<text x="362.9" y="151.8">2</text>
<text x="366.4" y="150.1">+</text>
<text x="366.4" y="153.6">-</text>
<text x="250.1" y="160.8" transform="rotate(-90 250.1 160.8)">4</text>
<text x="253.6" y="160.8" transform="rotate(-90 253.6 160.8)">3</text>
<text x="257.2" y="160.8" transform="rotate(-90 257.2 160.8)">2</text>
<text x="260.7" y="160.8" transform="rotate(-90 260.7 160.8)">1</text>
<text x="271.3" y="157.3" transform="rotate(-90 271.3 157.3)">4</text>
<text x="273" y="161.2" transform="rotate(-90 273 161.2)">G</text>
<text x="274.8" y="157.3" transform="rotate(-90 274.8 157.3)">3</text>
<text x="276.6" y="161" transform="rotate(-90 276.6 161)">S</text>
<text x="278.3" y="157.3" transform="rotate(-90 278.3 157.3)">2</text>
<text x="280.1" y="161" transform="rotate(-90 280.1 161)">S</text>
<text x="281.9" y="157.3" transform="rotate(-90 281.9 157.3)">1</text>
<text x="283.6" y="161" transform="rotate(-90 283.6 161)">S</text>
<text x="251.9" y="164.8" transform="rotate(-90 251.9 164.8)">G</text>
<text x="255.4" y="164.5" transform="rotate(-90 255.4 164.5)">S</text>
<text x="258.9" y="164.5" transform="rotate(-90 258.9 164.5)">S</text>
<text x="262.5" y="164.5" transform="rotate(-90 262.5 164.5)">S</text>
<text x="362.9" y="162.4">1</text>
<text x="362.9" y="165.9">2</text>
<text x="366.4" y="164.2">+</text>
<text x="366.4" y="167.7">-</text>
<text x="213.1" y="168.1" transform="rotate(-90 213.1 168.1)">3</text>
<text x="227.2" y="168.1" transform="rotate(-90 227.2 168.1)">1</text>
<text x="251.9" y="173.8" transform="rotate(-90 251.9 173.8)">D</text>
<text x="255.4" y="173.8" transform="rotate(-90 255.4 173.8)">D</text>
<text x="258.9" y="173.8" transform="rotate(-90 258.9 173.8)">D</text>
<text x="262.5" y="173.8" transform="rotate(-90 262.5 173.8)">D</text>
<text x="266" y="173.8" transform="rotate(-90 266 173.8)">D</text>
<text x="271.3" y="173.8" transform="rotate(-90 271.3 173.8)">5</text>
<text x="273" y="170.3" transform="rotate(-90 273 170.3)">D</text>
<text x="274.8" y="173.8" transform="rotate(-90 274.8 173.8)">6</text>
<text x="276.6" y="170.3" transform="rotate(-90 276.6 170.3)">D</text>
<text x="278.3" y="173.8" transform="rotate(-90 278.3 173.8)">7</text>
<text x="280.1" y="170.3" transform="rotate(-90 280.1 170.3)">D</text>
<text x="281.9" y="173.8" transform="rotate(-90 281.9 173.8)">8</text>
<text x="283.6" y="170.3" transform="rotate(-90 283.6 170.3)">D</text>
<text x="285.4" y="173.8" transform="rotate(-90 285.4 173.8)">9</text>
<text x="287.2" y="170.3" transform="rotate(-90 287.2 170.3)">D</text>
<text x="214.5" y="177.9" transform="rotate(-90 214.5 177.9)">Vout</text>
<text x="228.6" y="177.8" transform="rotate(-90 228.6 177.8)">GND</text>
<text x="250.1" y="177.3" transform="rotate(-90 250.1 177.3)">5</text>
<text x="253.6" y="177.3" transform="rotate(-90 253.6 177.3)">6</text>
<text x="257.2" y="177.3" transform="rotate(-90 257.2 177.3)">7</text>
<text x="260.7" y="177.3" transform="rotate(-90 260.7 177.3)">8</text>
<text x="264.2" y="177.3" transform="rotate(-90 264.2 177.3)">9</text>
<text x="221.5" y="183.2" transform="rotate(-90 221.5 183.2)">Vin</text>
<text x="220.1" y="187.7" transform="rotate(-90 220.1 187.7)">2</text>
<text x="43.7" y="231.4" transform="rotate(-90 43.7 231.4)">6</text>
<text x="47.3" y="231.4" transform="rotate(-90 47.3 231.4)">5</text>
<text x="50.8" y="231.4" transform="rotate(-90 50.8 231.4)">4</text>
<text x="54.3" y="231.4" transform="rotate(-90 54.3 231.4)">3</text>
<text x="57.9" y="231.4" transform="rotate(-90 57.9 231.4)">2</text>
<text x="61.4" y="231.4" transform="rotate(-90 61.4 231.4)">1</text>
<text x="45.5" y="238.5" transform="rotate(-90 45.5 238.5)">-5V</text>
<text x="49" y="237.1" transform="rotate(-90 49 237.1)">S4</text>
<text x="52.6" y="237.1" transform="rotate(-90 52.6 237.1)">S3</text>
<text x="56.1" y="237.1" transform="rotate(-90 56.1 237.1)">S2</text>
<text x="59.6" y="237.1" transform="rotate(-90 59.6 237.1)">S1</text>
<text x="63.1" y="239.6" transform="rotate(-90 63.1 239.6)">+5V</text>
</g>
<g font-size="1.8" fill="#609">
<text x="267.1" y="123.1">12-HC1a</text>
<text x="360.5" y="123.1">12-HC1aa</text>
<text x="207.3" y="126.8" transform="rotate(-90 207.3 126.8)">12+HC0in</text>
<text x="233.7" y="126.8" transform="rotate(-90 233.7 126.8)">12+HC0</text>
<text x="291.7" y="126.6">12-HC1b</text>
<text x="360.5" y="137.2">12-HC1bb</text>
<text x="208.8" y="140.7">12-HC1</text>
<text x="360.5" y="151.3">12-HC1cc</text>
<text x="360.5" y="165.4">12-HC1dd</text>
<text x="268.8" y="177.8">12-HC1d</text>
<text x="288.2" y="174.2">12-HC1c</text>
</g>
</svg>
